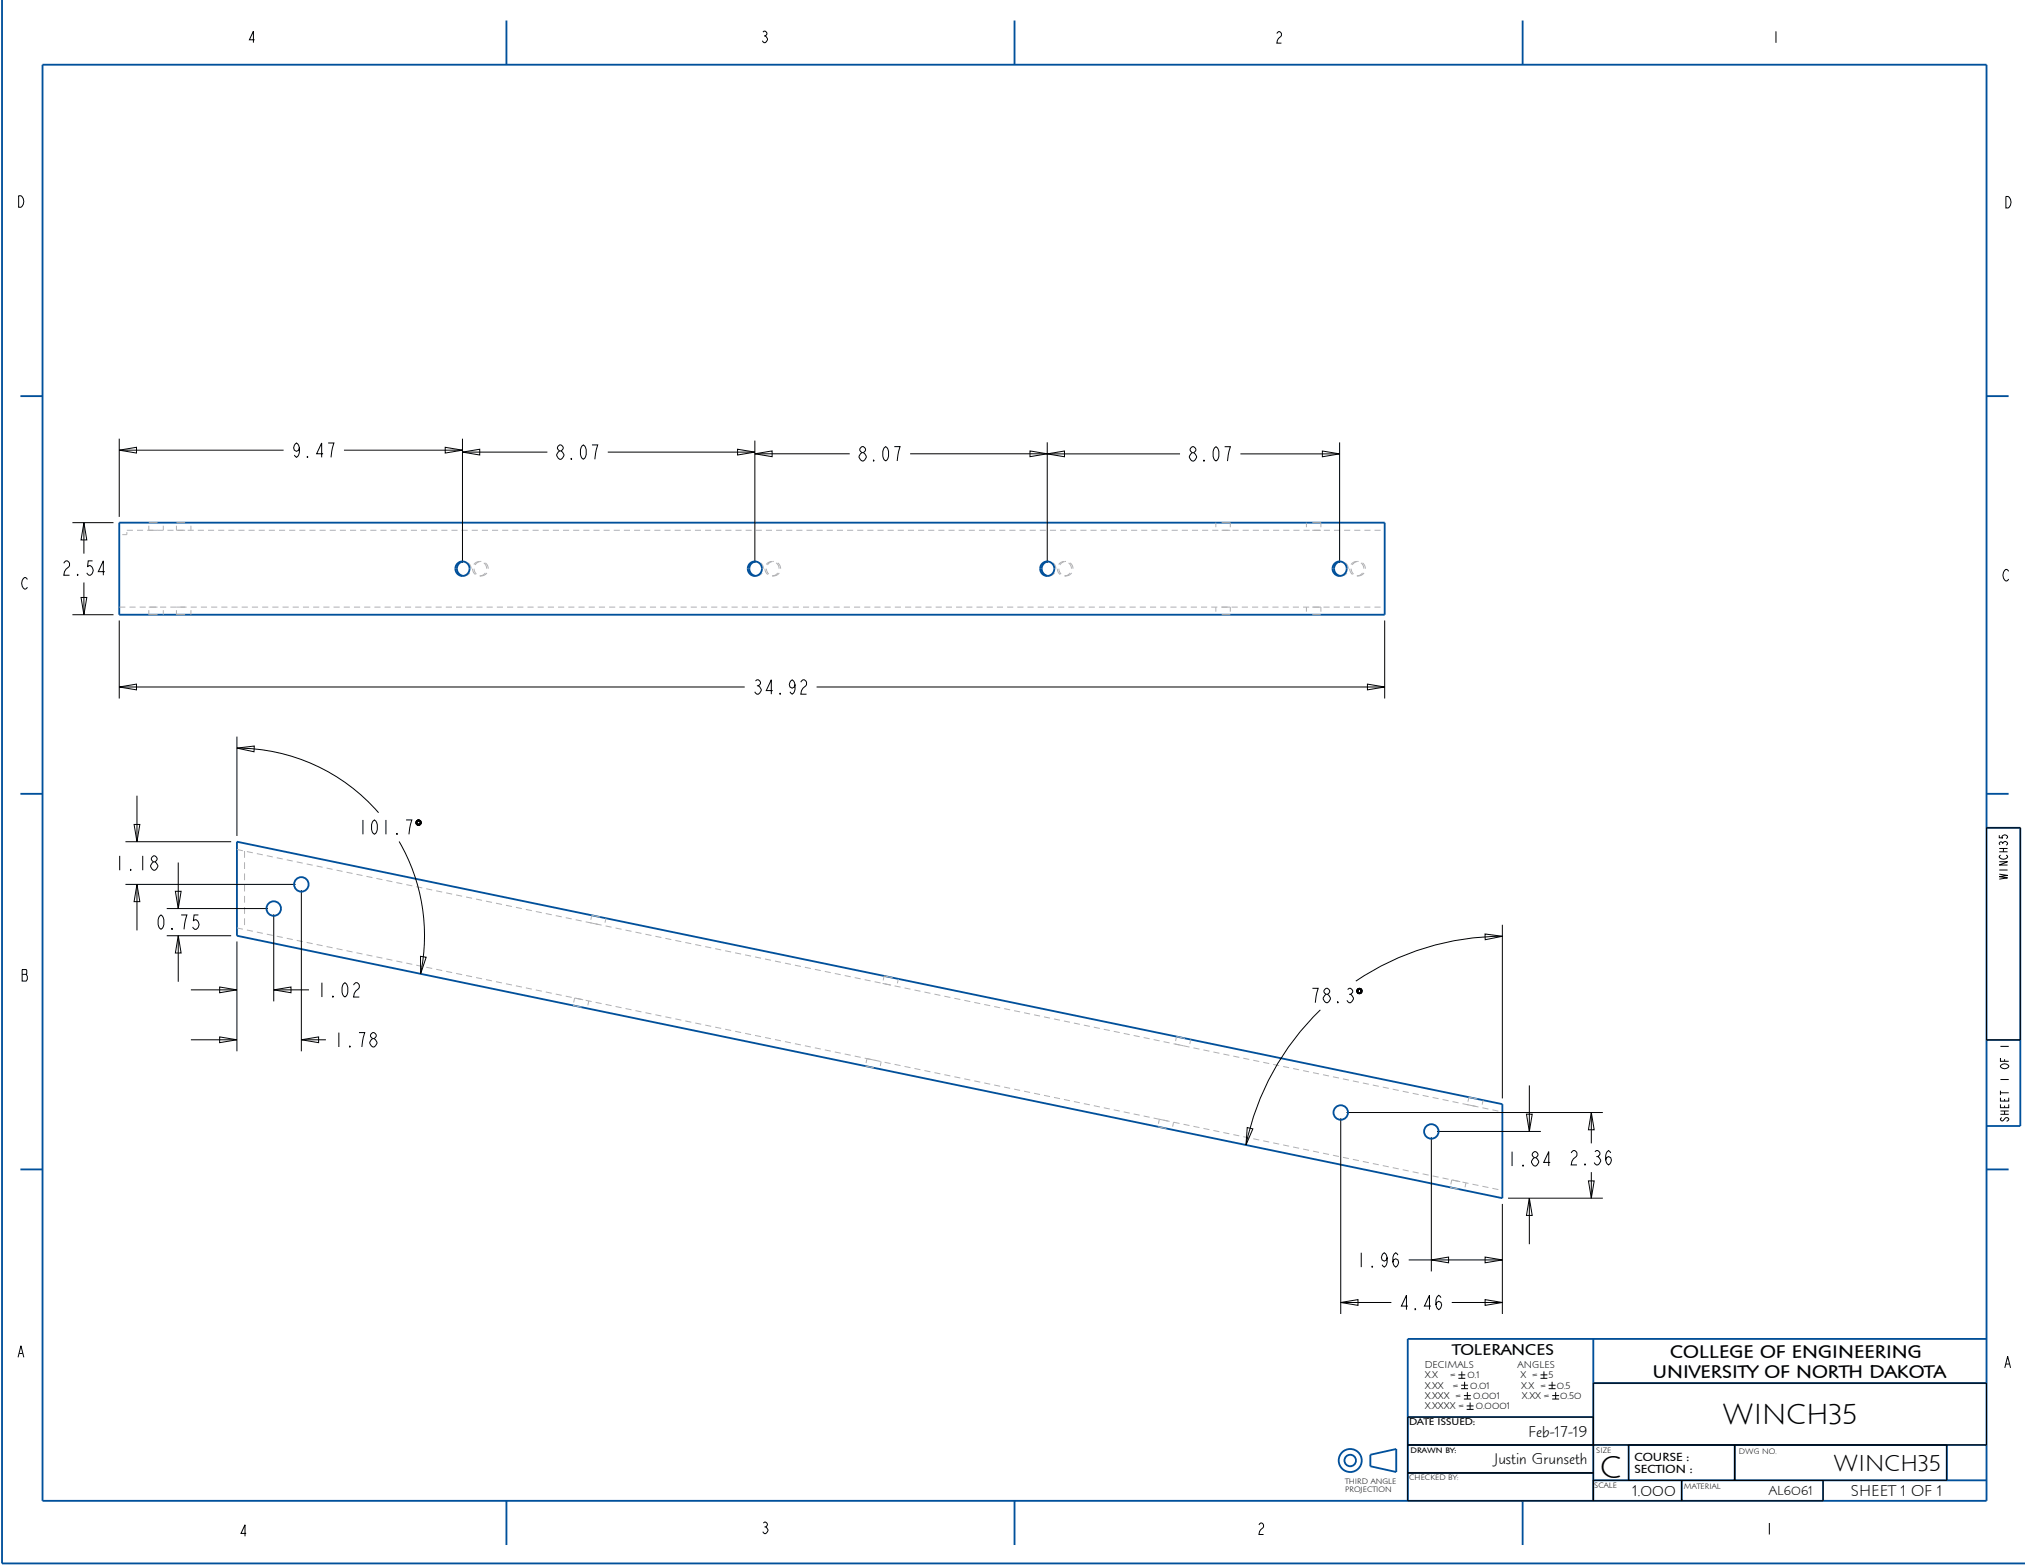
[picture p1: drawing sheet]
<svg xmlns="http://www.w3.org/2000/svg" width="559mm" height="432mm" viewBox="0 0 559 432" stroke-linecap="round" stroke-linejoin="round" font-family="sans-serif">
<g fill="none" stroke="#000" stroke-width=".28">
<path d="M32.9 124.2l4.8-.8v1.6zM32.9 121v21.6M32.9 124.2h45.3M94.9 124.2h32.7M122.9 123.4l4.7 .8-4.7 .8zM127.6 124.7l4.8-.7v1.5zM127.6 121v34.3M127.6 124.7h23.4M167.7 124.7h40.6M203.5 124l4.8 .7-4.8 .8zM208.3 125.2l4.8-.8v1.6zM208.3 121.6v33.7"/>
<path d="M208.3 125.2h26.2M251.1 125.2h74.5M284.2 124.4l4.8 .8-4.8 .8zM289 125.2l4.7-.8v1.6zM289 122v33.3M342.3 125.2h27.4M364.9 124.4l4.8 .8-4.8 .8zM369.7 122.1v33.2M20 144.2h11.3M23.2 144.2l.8 4.8h-1.6zM23.2 144.2v8.6M20 169.6h11.3"/>
<path d="M22.4 164.8h1.6l-.8 4.8zM23.2 160.7v8.9M32.9 171.2v21.5M382.1 171.2v21.5M32.9 189.5l4.8-.7v1.5zM32.9 189.5h172.6M225.3 189.5h156.8M377.3 188.8l4.8 .7-4.8 .8zM37.8 219.5v12.7M65.4 206.4a51.8 51.8 0 0 1 39.1 17.8M65.4 206.4l4.8-.6-.1 1.6zM65.4 203.2v27.5"/>
<path d="M34.6 232.2h29.2M37 227.5h1.6l-.8 4.7zM49.2 238v12.7M110.1 232.2a51.8 51.8 0 0 1 6 36.5M114.8 226.8l.5-.2zM114.9 226.6l.6-.1zM114.9 226.6l.5-.1zM114.9 226.6h.4l-.5 .2zM114.9 227.4h.4zM114.9 227.4h.4l-.3 .1zM115 226.5l.9-.2zM115 226.5h1z"/>
<path d="M115 226.5h.5l-.6 .1zM115 227.5l.6-.1zM115 227.5l.5-.1zM115 227.5l.4-.1zM115 227.5l1.1-.1zM115 227.5h1zM115.1 226.3h.6zM115.1 226.3h.8zM115.1 227.6l.9-.1zM115.1 227.6h.8zM115.3 226.3h.4zM115.3 227.7l.6-.1z"/>
<path d="M115.5 226.5h.5zM115.5 227.7l.4-.1zM115.6 226.5h.4zM115.6 227.4h.5zM115.7 226.6l.3-.1 .1 .1zM115.7 226.6h.4zM115.7 227.4l.5-.2zM115.7 227.4l.5-.2-.1 .2zM115.8 226.7l.3-.1zM115.9 226.8l.2-.2 .1 .2zM115.9 226.8h.3zM115.9 227.2h.3z"/>
<path d="M115.9 226.9l.3-.1zM115.9 227l.3-.2v.2zM115.9 227h.3zM115.9 227.1l.3-.1v.2zM115.9 227.1l.3 .1zM548.2 228.4h9.3v58.5h-9.3zM34.6 244h47M37.8 244l.8 4.8h-1.6zM37.8 244v12.7M46 258.2h17.8M46 250.7h28M48.4 245.9h1.6l-.8 4.8z"/>
<path d="M49.2 258.2l.8 4.7h-1.6zM49.2 258.2v12.7M65.4 259.8v30.3M75.5 252.3v24M83.2 245.6v44.5M409.8 257.7l4.8 .6-4.8 1zM414.6 258.3a72.3 72.3 0 0 0-40.5 12.4M414.6 255.2v47.9M52.7 273.1h12.7M60.6 272.3l4.8 .8-4.8 .8zM75.5 273.1l4.8-.8v1.6zM75.5 273.1h9.8"/>
<path d="M116 263.9l1.6 .2-1.5 4.6zM364.4 278.6a72.3 72.3 0 0 0-20.6 37.3M374.5 273.1l.6-.1zM374.6 272.9l.9-.1zM374.6 272.9h1.1zM374.6 272.9l.5 .1-.6 .1zM374.6 274l.7-.1zM374.6 274l.5-.1zM374.6 274l1.2-.2zM374.6 274h1.1zM374.8 272.8l.5-.1zM374.8 272.8h.7z"/>
<path d="M374.8 274.1l.9-.1zM374.8 274.1h.7zM374.9 272.7h.4zM374.9 274.2l.6-.1zM375.1 273l.6-.1zM375.1 274.2l.4-.1zM375.3 273l.4-.1zM375.3 273.9l.5-.1zM375.3 273.1l.4-.2 .1 .2zM375.3 273.1h.5zM375.3 273.8l.5-.2zM375.3 273.8l.5-.2v.2z"/>
<path d="M375.5 273.1h.3zM375.5 273.2l.3-.1v.1zM375.5 273.2h.3zM375.5 273.7l.3-.1zM375.6 273.3l.2-.1zM375.6 273.4l.2-.2 .1 .2zM375.6 273.4h.3zM375.6 273.6l.3-.2-.1 .2zM375.6 273.6h.2zM52.7 286.9h12.7M60.6 286.1l4.8 .8-4.8 .8zM83.2 286.9l4.7-.8v1.6z"/>
<path d="M83.2 286.9h6.7M422 299.5v12.7M344.2 311.1l1.5 .4-1.9 4.4zM370 308.5v54M371.6 307h70.7M395 313.8v37M396.6 312.2h28.6M421.2 307.4h1.6l-.8 4.8zM439.1 307l.8 4.7h-1.6zM439.1 307v8.5M414.6 332.2v30.3M416.2 330.6h26.1"/>
<path d="M422 330.6l.8 4.8h-1.6zM422 330.6v12.7M438.3 325.8h1.6l-.8 4.8zM439.1 323.4v7.2M370 359.4l4.7-.8v1.6zM370 359.4h13.9M388.7 347.6h25.9M395 347.6l4.7-.8v1.6zM400.6 359.4h14M409.8 346.8l4.8 .8-4.8 .8zM409.8 358.6l4.8 .8-4.8 .8zM402.4 379.3h1.9"/>
<path d="M403.4 378.4v1.9M425.1 379.3h1.9M426.1 378.4v1.9M388.5 398.7h159.7v-17.1h-108.5v32.5M402.4 380.3h1.9M403.2 382.2h1.9M403.2 383.2h1.9M404 385.1h1.9M404 386h1.9M404.2 381.2v2M404.7 387.9h1.9M404.7 388.9h1.9"/>
<path d="M404.9 384.1v1.9M405.7 387v1.9M425.1 380.3h1.9M427.4 382.2h1.9M427.4 383.2h1.9M428.3 381.2v2M428.3 385.1h1.9M428.3 386h1.9M429.3 384.1v1.9M439.7 391h-51.2v23.1h75.6M449.4 398.7v9.7h53.7v5.7h-39v-5.7h-24.4M478.7 398.7v9.7"/>
<path d="M537.2 398.7v9.7h-58.5M388.5 406.4h51.2"/>
</g>
<g fill="#000">
<path d="M114.9 226.6l.5-.1zM114.9 227.4h.4zM115 226.5h1zM115 227.5l1.1-.1zM115.1 226.3h.8zM115.1 227.6l.9-.1zM114.8 226.8l.5-.2zM114.9 226.6h.4l-.5 .2zM115 227.5l.4-.1zM114.9 227.4h.4l-.3 .1zM115.3 226.3h.4zM115 227.5l.5-.1z"/>
<path d="M114.9 226.6l.6-.1zM115 226.5h.5l-.6 .1zM115 227.5l.6-.1zM115.3 227.7l.6-.1zM115.5 227.7l.4-.1zM115.5 226.5h.5zM115.1 226.3h.6zM115.6 226.5h.4zM115.7 226.6l.3-.1 .1 .1zM115.7 227.4l.5-.2zM115.7 227.4l.5-.2-.1 .2zM115.9 227.2h.3z"/>
<path d="M115.1 227.6h.8zM115 226.5l.9-.2zM115.8 226.7l.3-.1zM115.9 226.8l.2-.2 .1 .2zM115.9 226.9l.3-.1zM115.9 227l.3-.2v.2zM115.9 227.1l.3-.1v.2zM115 227.5h1zM115.7 226.6h.4zM115.6 227.4h.5zM115.9 226.8h.3zM115.9 227.1l.3 .1z"/>
<path d="M115.9 227h.3zM374.6 272.9h1.1zM374.6 274l1.2-.2zM374.8 272.8h.7zM374.8 274.1l.9-.1zM374.9 272.7h.4zM374.6 274l.5-.1zM374.5 273.1l.6-.1zM374.6 272.9l.5 .1-.6 .1zM374.6 274l.7-.1zM374.9 274.2l.6-.1zM375.1 274.2l.4-.1z"/>
<path d="M375.1 273l.6-.1zM374.8 272.8l.5-.1zM375.3 273l.4-.1zM375.3 273.1l.4-.2 .1 .2zM375.3 273.8l.5-.2zM375.3 273.8l.5-.2v.2zM375.5 273.7l.3-.1zM374.8 274.1h.7zM374.6 272.9l.9-.1zM375.5 273.1h.3zM375.5 273.2l.3-.1v.1zM375.6 273.3l.2-.1z"/>
<path d="M375.6 273.4l.2-.2 .1 .2zM375.6 273.6l.3-.2-.1 .2zM374.6 274h1.1zM375.3 273.1h.5zM375.3 273.9l.5-.1zM375.5 273.2h.3zM375.6 273.6h.2zM375.6 273.4h.3z"/>
</g>
<g fill="none" stroke="#00509b" stroke-width=".51">
<path d="M.6 -.1v431.5h558.2M11.7 17.9h536.5v396.2h-536.5zM139.8 5.7v12.2M280 5.7v12.2M420.2 5.7v12.2M5.6 109.3h6.1M548.2 109.3h6.1M32.9 144.2h349.2v25.4h-349.2zM5.6 219h6.1M548.2 219h6.1M65.4 232.2l349.2 72.4v26l-349.2-72.4zM548.2 228.4h9.3v82.3h-9.3"/>
<path d="M548.2 286.9h9.3M5.6 322.7h6.1M548.2 322.7h6.1M439.7 369.4v44.7M548.2 369.4h-159.7v44.7M388.5 398.7h159.7M388.5 391h51.2M439.7 381.6h108.5M449.4 398.7v9.7M478.7 398.7v9.7M537.2 398.7v9.7M139.8 414.1v12.2"/>
<path d="M280 414.1v12.2M378.1 401.4l7.2-1.6v6.3l-7.2-1.5zM388.5 406.4h51.2M420.2 414.1v12.2M439.7 408.4h108.5M464.1 408.4v5.7M503.1 408.4v5.7"/>
<circle cx="372.6" cy="403" r="3.2"/>
<circle cx="372.6" cy="403" r="1.59"/>
</g>
<g fill="none" stroke="#afafb4" stroke-width=".28">
<path d="M35 146.8v.7h-1.3M35 146.3h1.7M37.8 146.3h1.7M40.6 146.3h1.7M43.4 146.3h1.7M46.2 146.3h1.7M49 146.3h1.7M51.8 146.3h1.7M54.6 146.3h1.7M57.4 146.3h1.7M60.2 146.3h1.7M63 146.3h1.7"/>
<path d="M65.8 146.3h1.7M68.6 146.3h1.7M71.4 146.3h1.7M74.2 146.3h1.7M77 146.3h1.7M79.8 146.3h1.7M82.6 146.3h1.7M85.4 146.3h1.7M88.2 146.3h1.7M91 146.3h1.7M93.8 146.3h1.7M96.6 146.3h1.7"/>
<path d="M99.4 146.3h1.7M102.2 146.3h1.7M105 146.3h1.7M107.8 146.3h1.7M110.6 146.3h1.7M113.4 146.3h1.7M116.2 146.3h1.7M119 146.3h1.7M121.8 146.3h1.7M124.6 146.3h1.7M127.4 146.3h1.7M130.2 146.3h1.7"/>
<path d="M133 146.3h1.7M135.8 146.3h1.7M138.6 146.3h1.7M141.4 146.3h1.7M144.2 146.3h1.7M147 146.3h1.7M149.8 146.3h1.7M152.6 146.3h1.7M155.4 146.3h1.7M158.2 146.3h1.6M161 146.3h1.6M163.8 146.3h1.6"/>
<path d="M166.6 146.3h1.6M169.4 146.3h1.6M172.2 146.3h1.6M175 146.3h1.6M177.8 146.3h1.6M180.6 146.3h1.6M183.4 146.3h1.6M186.2 146.3h1.6M189 146.3h1.6M191.8 146.3h1.6M194.6 146.3h1.6M197.4 146.3h1.6"/>
<path d="M200.2 146.3h1.6M203 146.3h1.6M205.8 146.3h1.6M208.6 146.3h1.6M211.4 146.3h1.6M214.2 146.3h1.6M217 146.3h1.6M219.8 146.3h1.6M222.6 146.3h1.6M225.4 146.3h1.6M228.1 146.3h1.7M230.9 146.3h1.7"/>
<path d="M233.7 146.3h1.7M236.5 146.3h1.7M239.3 146.3h1.7M242.1 146.3h1.7M244.9 146.3h1.7M247.7 146.3h1.7M250.5 146.3h1.7M253.3 146.3h1.7M256.1 146.3h1.7M258.9 146.3h1.7M261.7 146.3h1.7M264.5 146.3h1.7"/>
<path d="M267.3 146.3h1.7M270.1 146.3h1.7M272.9 146.3h1.7M275.7 146.3h1.7M278.5 146.3h1.7M281.3 146.3h1.7M284.1 146.3h1.7M286.9 146.3h1.7M289.7 146.3h1.7M292.5 146.3h1.7M295.3 146.3h1.7M298.1 146.3h1.7"/>
<path d="M300.9 146.3h1.7M303.7 146.3h1.7M306.5 146.3h1.7M309.3 146.3h1.7M312.1 146.3h1.7M314.9 146.3h1.7M317.7 146.3h1.7M320.5 146.3h1.7M323.3 146.3h1.7M326.1 146.3h1.7M328.9 146.3h1.7M331.7 146.3h1.7"/>
<path d="M334.5 146.3h1.7M337.3 146.3h1.7M340.1 146.3h1.7M342.9 146.3h1.7M345.7 146.3h1.7M348.5 146.3h1.7M351.3 146.3h1.7M354.1 146.3h1.7M356.9 146.3h1.7M359.7 146.3h1.7M362.5 146.3h1.7M365.3 146.3h1.7"/>
<path d="M368.1 146.3h1.7M370.9 146.3h1.7M373.7 146.3h1.7M376.5 146.3h1.7M379.3 146.3h1.7M32.9 167.5h1.7M35.7 167.5h1.7M38.5 167.5h1.7M41.4 167.5h1.6M44.2 167.5h1.7M47 167.5h1.7M49.8 167.5h1.7"/>
<path d="M52.6 167.5h1.7M55.4 167.5h1.7M58.3 167.5h1.6M61.1 167.5h1.7M63.9 167.5h1.7M66.7 167.5h1.7M69.5 167.5h1.7M72.3 167.5h1.7M75.1 167.5h1.7M78 167.5h1.7M80.8 167.5h1.7M83.6 167.5h1.7"/>
<path d="M86.4 167.5h1.7M89.2 167.5h1.7M92 167.5h1.7M94.9 167.5h1.7M97.7 167.5h1.7M100.5 167.5h1.7M103.3 167.5h1.7M106.1 167.5h1.7M108.9 167.5h1.7M111.8 167.5h1.6M114.6 167.5h1.7M117.4 167.5h1.7"/>
<path d="M120.2 167.5h1.7M123 167.5h1.7M125.8 167.5h1.7M128.7 167.5h1.6M131.5 167.5h1.7M134.3 167.5h1.7M137.1 167.5h1.7M139.9 167.5h1.7M142.7 167.5h1.7M145.6 167.5h1.6M148.4 167.5h1.7M151.2 167.5h1.7"/>
<path d="M154 167.5h1.7M156.8 167.5h1.7M159.6 167.5h1.7M162.4 167.5h1.7M165.3 167.5h1.7M168.1 167.5h1.7M170.9 167.5h1.7M173.7 167.5h1.7M176.5 167.5h1.7M179.3 167.5h1.7M182.2 167.5h1.7M185 167.5h1.7"/>
<path d="M187.8 167.5h1.7M190.6 167.5h1.7M193.4 167.5h1.7M196.2 167.5h1.7M199.1 167.5h1.6M201.9 167.5h1.7M204.7 167.5h1.7M207.5 167.5h1.7M210.3 167.5h1.7M213.1 167.5h1.7M216 167.5h1.6M218.8 167.5h1.7"/>
<path d="M221.6 167.5h1.7M224.4 167.5h1.7M227.2 167.5h1.7M230 167.5h1.7M232.9 167.5h1.6M235.7 167.5h1.7M238.5 167.5h1.7M241.3 167.5h1.7M244.1 167.5h1.7M246.9 167.5h1.7M249.7 167.5h1.7M252.6 167.5h1.7"/>
<path d="M255.4 167.5h1.7M258.2 167.5h1.7M261 167.5h1.7M263.8 167.5h1.7M266.6 167.5h1.7M269.5 167.5h1.7M272.3 167.5h1.7M275.1 167.5h1.7M277.9 167.5h1.7M280.7 167.5h1.7M283.5 167.5h1.7M286.4 167.5h1.6"/>
<path d="M289.2 167.5h1.7M292 167.5h1.7M294.8 167.5h1.7M297.6 167.5h1.7M300.4 167.5h1.7M303.3 167.5h1.6M306.1 167.5h1.7M308.9 167.5h1.7M311.7 167.5h1.7M314.5 167.5h1.7M317.3 167.5h1.7M320.2 167.5h1.6"/>
<path d="M323 167.5h1.7M325.8 167.5h1.7M328.6 167.5h1.7M331.4 167.5h1.7M334.2 167.5h1.7M337 167.5h1.7M339.9 167.5h1.7M342.7 167.5h1.7M345.5 167.5h1.7M348.3 167.5h1.7M351.1 167.5h1.7M353.9 167.5h1.7"/>
<path d="M356.8 167.5h1.7M359.6 167.5h1.7M362.4 167.5h1.7M365.2 167.5h1.7M368 167.5h1.7M370.8 167.5h1.7M373.7 167.5h1.6M376.5 167.5h1.7M379.3 167.5h1.7M65.4 234.4l1.6 .3M67.5 234.8v1.9M67.5 237.9v1.9"/>
<path d="M68.1 235l1.7 .3M70.9 235.5l1.6 .4M73.6 236.1l1.7 .3M76.4 236.7l1.6 .3M79.1 237.2l1.7 .4M81.9 237.8l1.6 .3M84.6 238.4l1.7 .3M87.4 238.9l1.6 .4M90.1 239.5l1.7 .4M65.4 256l1.6 .4M67.5 241v1.9M67.5 244.1v1.9"/>
<path d="M67.5 247.2v1.8M67.5 250.3v1.8M67.5 253.4v1.8M67.5 256.5h.1M68.1 256.6l1.7 .3M70.9 257.2l1.6 .3M73.6 257.7l1.7 .4M76.4 258.3l1.6 .4M79.1 258.9l1.7 .3M81.9 259.5l1.6 .3M92.9 240.1l1.6 .3M95.6 240.7l1.7 .3"/>
<path d="M98.4 241.2l1.6 .4M101.1 241.8l1.7 .3M103.9 242.4l1.6 .3M106.6 242.9l1.7 .4M109.4 243.5l1.6 .3M112.1 244.1l1.7 .3M114.9 244.6l1.6 .4M117.6 245.2l1.7 .4M120.4 245.8l1.6 .3M123.1 246.4l1.7 .3M125.9 246.9l1.6 .4M128.6 247.5l1.7 .3"/>
<path d="M131.4 248.1l1.6 .3M134.1 248.6l1.7 .4M136.9 249.2l1.6 .4M139.6 249.8l1.7 .3M142.4 250.3l1.6 .4M145.1 250.9l1.7 .4M147.9 251.5l1.6 .3M150.6 252.1l1.7 .3M153.4 252.6l1.6 .4M156.1 253.2l1.7 .3M158.9 253.8l1.6 .3M161.6 254.3l1.7 .4"/>
<path d="M164.4 254.9l1.6 .4M167.1 255.5l1.7 .3M169.9 256l1.6 .4M172.6 256.6l1.7 .4M175.4 257.2l1.6 .3M178.1 257.8l1.7 .3M180.9 258.3l1.6 .4M183.6 258.9l1.7 .3M186.4 259.5l1.6 .3M84.6 260l1.7 .4M87.4 260.6l1.6 .3M90.1 261.2l1.7 .3"/>
<path d="M92.9 261.7l1.6 .4M95.6 262.3l1.7 .3M98.4 262.9l1.6 .3M101.1 263.4l1.7 .4M103.9 264l1.6 .4M106.6 264.6l1.7 .3M109.4 265.2l1.6 .3M112.1 265.7l1.7 .4M114.9 266.3l1.6 .3M117.6 266.9l1.7 .3M120.4 267.4l1.6 .4M123.1 268l1.7 .4"/>
<path d="M125.9 268.6l1.6 .3M128.6 269.1l1.7 .4M131.4 269.7l1.6 .4M134.1 270.3l1.7 .3M136.9 270.9l1.6 .3M139.6 271.4l1.7 .4M142.4 272l1.6 .3M145.1 272.6l1.7 .3M147.9 273.1l1.6 .4M150.6 273.7l1.7 .4M153.4 274.3l1.6 .3M156.1 274.9l1.7 .3"/>
<path d="M158.9 275.4l1.6 .4M161.6 276l1.7 .3M164.4 276.6l1.6 .3M167.1 277.1l1.7 .4M169.9 277.7l1.6 .3M172.6 278.3l1.7 .3M175.4 278.8l1.6 .4M178.1 279.4l1.7 .4M180.9 280l1.6 .3M189.1 260l1.7 .4M191.9 260.6l1.6 .4M194.6 261.2l1.7 .3"/>
<path d="M197.4 261.8l1.6 .3M200.1 262.3l1.7 .4M202.9 262.9l1.6 .3M205.6 263.5l1.7 .3M208.4 264l1.6 .4M211.1 264.6l1.7 .3M213.9 265.2l1.6 .3M216.6 265.7l1.7 .4M219.4 266.3l1.6 .4M222.1 266.9l1.7 .3M224.9 267.5l1.6 .3M227.6 268l1.7 .4"/>
<path d="M230.4 268.6l1.6 .3M233.1 269.2l1.7 .3M235.9 269.7l1.6 .4M238.6 270.3l1.7 .3M241.4 270.9l1.6 .3M244.1 271.4l1.7 .4M246.9 272l1.6 .4M249.6 272.6l1.7 .3M252.4 273.2l1.6 .3M255.1 273.7l1.7 .4M257.9 274.3l1.6 .3M260.6 274.9l1.6 .3"/>
<path d="M263.3 275.4l1.7 .4M266.1 276l1.6 .3M268.8 276.6l1.7 .3M271.6 277.1l1.6 .4M274.3 277.7l1.7 .4M277.1 278.3l1.6 .3M279.8 278.9l1.7 .3M282.6 279.4l1.6 .4M285.3 280l1.7 .3M183.6 280.6l1.7 .3M186.4 281.1l1.6 .4M189.1 281.7l1.7 .3"/>
<path d="M191.9 282.3l1.6 .3M194.6 282.8l1.7 .4M197.4 283.4l1.6 .3M200.1 284l1.7 .3M202.9 284.5l1.6 .4M205.6 285.1l1.7 .4M208.4 285.7l1.6 .3M211.1 286.3l1.7 .3M213.9 286.8l1.6 .4M216.6 287.4l1.7 .3M219.4 288l1.6 .3M222.1 288.5l1.7 .4"/>
<path d="M224.9 289.1l1.6 .3M227.6 289.7l1.7 .3M230.4 290.2l1.6 .4M233.1 290.8l1.7 .4M235.9 291.4l1.6 .3M238.6 292l1.7 .3M241.4 292.5l1.6 .4M244.1 293.1l1.7 .3M246.9 293.7l1.6 .3M249.6 294.2l1.7 .4M252.4 294.8l1.6 .3M255.1 295.4l1.7 .3"/>
<path d="M257.9 295.9l1.6 .4M260.6 296.5l1.6 .4M263.3 297.1l1.7 .3M266.1 297.7l1.6 .3M268.8 298.2l1.7 .4M271.6 298.8l1.6 .3M274.3 299.4l1.7 .3M277.1 299.9l1.6 .4M288.1 280.6l1.6 .3M290.8 281.1l1.7 .4M293.6 281.7l1.6 .3M296.3 282.3l1.7 .3"/>
<path d="M299.1 282.8l1.6 .4M301.8 283.4l1.7 .4M304.6 284l1.6 .3M307.3 284.6l1.7 .3M310.1 285.1l1.6 .4M312.8 285.7l1.7 .3M315.6 286.3l1.6 .3M318.3 286.8l1.7 .4M321.1 287.4l1.6 .4M323.8 288l1.7 .3M326.6 288.5l1.6 .4M329.3 289.1l1.7 .4"/>
<path d="M332.1 289.7l1.6 .3M334.8 290.3l1.7 .3M337.6 290.8l1.6 .4M340.3 291.4l1.7 .3M343.1 292l1.6 .3M345.8 292.5l1.7 .4M348.6 293.1l1.6 .4M351.3 293.7l1.7 .3M354.1 294.3l1.6 .3M356.8 294.8l1.7 .4M359.6 295.4l1.6 .3M362.3 296l1.7 .3"/>
<path d="M365.1 296.5l1.6 .4M367.8 297.1l1.7 .3M370.6 297.7l1.6 .3M373.3 298.2l1.7 .4M376.1 298.8l1.6 .4M378.8 299.4l1.7 .3M381.6 300l1.6 .3M279.8 300.5l1.7 .3M282.6 301.1l1.6 .3M285.3 301.6l1.7 .4M288.1 302.2l1.6 .4M290.8 302.8l1.7 .3"/>
<path d="M293.6 303.4l1.6 .3M296.3 303.9l1.7 .4M299.1 304.5l1.6 .3M301.8 305.1l1.7 .3M304.6 305.6l1.6 .4M307.3 306.2l1.7 .4M310.1 306.8l1.6 .3M312.8 307.3l1.7 .4M315.6 307.9l1.6 .4M318.3 308.5l1.7 .3M321.1 309.1l1.6 .3M323.8 309.6l1.7 .4"/>
<path d="M326.6 310.2l1.6 .3M329.3 310.8l1.7 .3M332.1 311.3l1.6 .4M334.8 311.9l1.7 .4M337.6 312.5l1.6 .3M340.3 313.1l1.7 .3M343.1 313.6l1.6 .4M345.8 314.2l1.7 .3M348.6 314.8l1.6 .3M351.3 315.3l1.7 .4M354.1 315.9l1.6 .3M356.8 316.5l1.7 .3"/>
<path d="M359.6 317l1.6 .4M362.3 317.6l1.7 .4M365.1 318.2l1.6 .3M367.8 318.8l1.7 .3M370.6 319.3l1.6 .4M373.3 319.9l1.7 .3M384.3 300.5l1.7 .4M387.1 301.1l1.6 .3M389.8 301.7l1.7 .3M392.6 302.2l1.6 .4M395.3 302.8l1.7 .3M398.1 303.4l1.6 .3"/>
<path d="M400.8 303.9l1.7 .4M403.6 304.5l1.6 .4M406.3 305.1l1.7 .3M409.1 305.7l1.6 .3M411.8 306.2l1.7 .4M376.1 320.5l1.6 .3M378.8 321l1.7 .4M381.6 321.6l1.6 .3M384.3 322.2l1.7 .3M387.1 322.7l1.6 .4M389.8 323.3l1.7 .4M392.6 323.9l1.6 .3"/>
<path d="M395.3 324.5l1.7 .3M398.1 325l1.6 .4M400.8 325.6l1.7 .3M403.6 326.2l1.6 .3M406.3 326.7l1.7 .4M409.1 327.3l1.6 .3M411.8 327.9l1.7 .3"/>
</g>
<!-- layer: 02___PRT_ALL_AXES -->
<g fill="none" stroke="#afafb4" stroke-width=".28">
<path d="M41.1 145v1.3h2.4M41.1 144.2h2.4M45.1 145v1.3M48.7 145v1.3h2.4M48.7 144.2h2.4M52.7 145v1.3M127.7 158.9h.1M127.7 154.9h.1M127.8 154.9h.2M127.8 154.9h.1M127.8 158.9h.1M127.9 158.9h.1"/>
<path d="M128 154.9h-.1M128 154.9h.1M129.2 155.3l.6 .8 .2 .8M129.6 158.1l-.7 .6-1.1 .2M130.4 156.9l.2 .8 .6 .8M130.8 156.9l.2 .8 .5 .7M132.3 158.9h.1M132.3 154.9l-.8 .2-.7 .6M132.4 155l-.8 .3-.5 .6M132.4 158.9h-.1M132.4 158.9h.1M132.5 154.9h-.1"/>
<path d="M132.5 158.9h.1M132.5 154.9h.1M132.5 154.9h.2M132.5 158.9h.3M132.6 158.9h.1M132.6 154.9h-.1M132.7 154.9h-.1M132.7 154.9h.1M132.8 158.9h-.4M133.5 155.3l.6 .8 .2 .8M133.9 155.3l.7 .8 .1 .8M133.9 158.1l-1.1 .8"/>
<path d="M134.4 158.1l-.8 .6-.8 .2M208.4 158.9h.1M208.4 154.9h.1M208.5 154.9h-.1M208.5 158.9h.1M208.5 154.9h.2M208.5 154.9h.1M208.6 158.9h.1M208.6 154.9h.1M208.7 154.9h-.1M208.7 154.9h.1M209.9 155.3l.6 .8 .2 .8"/>
<path d="M210.3 158.1l-.8 .6-1 .2M211.1 156.9l.2 .8 .6 .8M211.5 156.9l.2 .8 .4 .7M213 158.9h.1M213 154.9l-.8 .2-.8 .6M213.1 155l-.8 .3-.5 .6M213.1 158.9h-.1M213.1 158.9h.1M213.1 154.9h.1M213.2 154.9h-.1M213.2 158.9h.3M213.2 154.9h.3"/>
<path d="M213.2 154.9h.1M213.2 158.9h.1M213.3 158.9h.1M213.4 158.9h.1M213.4 158.9h-.3M213.4 154.9h-.1M213.5 154.9h-.1M213.5 158.9h.1M214.2 155.3l.6 .8 .2 .8M214.6 155.3l.6 .8 .2 .8M214.6 158.1l-1.1 .8M215 158.1l-.7 .6-.8 .2"/>
<path d="M289.1 158.9h.1M289.1 154.9h.1M289.2 154.9h.2M289.2 154.9h-.1M289.2 158.9h.1M289.2 154.9h.1M289.3 158.9h.1M289.4 154.9h-.1M289.4 154.9h.1M290.6 155.3l.6 .8 .2 .8M291 158.1l-.8 .6-1 .2M291.8 156.9l.1 .8 .7 .8"/>
<path d="M292.2 156.9h.1M292.2 156.9l.2 .8 .4 .7M293.7 158.9h.1M293.7 154.9h.1M293.7 154.9l-.8 .2-.8 .6M293.7 155l-.7 .3-.5 .6M293.8 158.9h-.1M293.8 158.9h.1M293.8 154.9h.1M293.9 154.9h-.1M293.9 158.9h.1M293.9 154.9h.2"/>
<path d="M293.9 158.9h.2M293.9 154.9h.1M294 158.9h.1M294 154.9h.1M294.1 154.9h-.1M294.1 154.9h.1M294.2 158.9h-.4M294.9 155.3l.6 .8 .2 .8M295.3 155.3l.6 .8 .2 .8M295.3 158.1l-1.1 .8M295.7 158.1l-.7 .6-.9 .2M335.5 144.2v1.3"/>
<path d="M337.1 146.3h2.4M337.1 144.2h2.4v1.3M360.5 144.2v1.3M362.1 146.3h2.4M362.1 144.2h2.4v1.3M369.8 158.9h.1M369.8 154.9h.1M369.8 154.9h.3M369.9 158.9h.1M369.9 154.9h-.1M370 158.9h.1M370 154.9h.1"/>
<path d="M370.1 154.9h-.1M371.3 155.3l.6 .8 .2 .8M371.7 158.1l-.8 .6-1.1 .2M372.4 156.9l.2 .8 .6 .8M372.9 156.9l.1 .8 .5 .7M374.4 154.9h.1M374.4 154.9l-.8 .2-.8 .6M374.4 155l-.7 .3-.5 .6M374.5 158.9h-.1M374.5 158.9h.1M374.5 154.9h.1M374.6 154.9h.2"/>
<path d="M374.6 154.9h-.1M374.6 154.9h.1M374.6 158.9h.2M374.6 158.9h.1M374.7 158.9h.1M374.8 158.9h-.3M374.8 154.9h-.1M374.8 154.9h.1M374.9 158.9h-.1M375.6 155.3l.6 .8 .2 .8M376 155.3l.6 .8 .2 .8M376 158.1l-1.1 .8"/>
<path d="M376.4 158.1l-.8 .6-.7 .2M41.1 168.3v1.3h2.4M41.1 167.5h2.4M45.1 168.3v1.3M48.7 168.3v1.3h2.4M48.7 167.5h2.4M52.7 168.3v1.3M335.5 167.5v1.3M337.1 169.6h2.4M337.1 167.5h2.4v1.3M360.5 167.5v1.3M362.1 169.6h2.4"/>
<path d="M362.1 167.5h2.4v1.3M162.9 254.6l2.3 .5M165.6 253l-2.3-.5-.3 1.3M167.2 253.4l-.2 1.2M158.1 277.4l2.4 .5M160.9 275.8l-2.3-.4-.3 1.2M162.5 276.2l-.3 1.2M243.5 271.3l2.4 .5M246.3 269.8l-2.3-.5-.3 1.2M247.9 270.1l-.3 1.2M238.8 294.1l2.4 .5M241.6 292.6l-2.4-.5-.2 1.2"/>
<path d="M243.2 292.9l-.3 1.2M324.2 288.1l2.4 .4M327 286.5l-2.3-.5-.3 1.2M328.6 286.8l-.3 1.2M319.5 310.9l2.4 .5M322.3 309.3l-2.4-.5-.2 1.3M323.8 309.6l-.2 1.3M404.9 304.8l2.4 .5M407.7 303.2l-2.4-.5-.2 1.3M409.3 303.5l-.3 1.3M400.2 327.6l2.3 .5M403 326l-2.4-.5-.2 1.3"/>
<path d="M404.5 326.4l-.2 1.2"/>
</g>
<g fill="none" stroke="#00509b" stroke-width=".51">
<path d="M127.6 155a2.01 2.01 0 0 0-1.5 1.9 2.01 2.01 0 0 0 1.6 2M208.3 155a2.01 2.01 0 0 0-1.5 1.9 2.01 2.01 0 0 0 1.6 2M289 155a2.01 2.01 0 0 0-1.5 1.9 2.01 2.01 0 0 0 1.6 2M369.7 155a2.01 2.01 0 0 0-1.6 1.9 2.01 2.01 0 0 0 1.7 2"/>
<circle cx="127.6" cy="156.9" r="1.98"/>
<circle cx="208.3" cy="156.9" r="1.98"/>
<circle cx="289" cy="156.9" r="1.98"/>
<circle cx="369.6" cy="156.9" r="1.98"/>
<circle cx="75.5" cy="250.7" r="2"/>
<circle cx="83.2" cy="244" r="2"/>
<circle cx="370" cy="307" r="2"/>
<circle cx="395" cy="312.2" r="2"/>
</g>
<text font-size="8.8" x="441.6" y="407.8">C</text>
<text font-size="8.1" x="475.3" y="392.9">WINCH35</text>
<text font-size="6.4" x="506" y="405.8">WINCH35</text>
<g font-size="5.2">
<text x="80.2" y="126.2">9.47</text>
<text x="153" y="126.7">8.07</text>
<text x="236.5" y="127.2">8.07</text>
<text x="327.6" y="127.2">8.07</text>
<text x="16.8" y="158.7">2.54</text>
<text x="207.5" y="191.5">34.92</text>
<text x="98.6" y="230.2">101.7</text>
<text x="31.4" y="240.1">1.18</text>
<text x="42.8" y="256.4">0.75</text>
<text x="87.2" y="275.1">1.02</text>
<text x="361.4" y="276.7">78.3</text>
<text x="91.9" y="288.9">1.78</text>
<text x="415.7" y="321.7">1.84</text>
<text x="432.8" y="321.4">2.36</text>
<text x="374" y="349.6">1.96</text>
<text x="385.9" y="361.4">4.46</text>
<text x="460.9" y="374.8">COLLEGE OF ENGINEERING</text>
<text x="456" y="380.1">UNIVERSITY OF NORTH DAKOTA</text>
</g>
<g font-size="4.4">
<text x="400.8" y="373.8">TOLERANCES</text>
<text x="421.7" y="396.4">Feb-17-19</text>
<text x="412.3" y="404.1">Justin Grunseth</text>
<text x="450.5" y="412.8">1.000</text>
<text x="510.7" y="412.8">SHEET 1 OF 1</text>
</g>
<g font-size="4.1">
<text x="68.2" y="11.8">4</text>
<text x="209.7" y="11.8">3</text>
<text x="351.7" y="11.9">2</text>
<text x="488.8" y="11.8">1</text>
<text x="4.5" y="57.2">D</text>
<text x="552.9" y="57.4">D</text>
<text x="552.4" y="160.3">C</text>
<text x="5.7" y="162.5">C</text>
<text x="5.6" y="270.7">B</text>
<text x="4.5" y="374.5">A</text>
<text x="552.7" y="377.4">A</text>
<text x="65.9" y="423.9">4</text>
<text x="209.9" y="423.1">3</text>
<text x="346.8" y="423.4">2</text>
<text x="487" y="423.4">1</text>
</g>
<text font-size="3.7" x="488.1" y="412.5">AL6061</text>
<g font-size="3.3">
<text x="451" y="403">COURSE :</text>
<text x="451" y="406.4">SECTION :</text>
</g>
<g font-size="3">
<text x="554" y="242.5" transform="rotate(-90 554 242.5)">WINCH35</text>
<text x="554.3" y="309.7" transform="rotate(-90 554.3 309.7)">SHEET 1 OF 1</text>
</g>
<g font-size="2.8">
<text x="393.1" y="377.4">DECIMALS</text>
<text x="418.8" y="377.4">ANGLES</text>
<text x="393.1" y="380.3">X.X</text>
<text x="393.1" y="383.2">X.XX</text>
<text x="400.2" y="380.3">=</text>
<text x="401" y="383.2">=</text>
<text x="405" y="380.3">0.1</text>
<text x="405.7" y="383.2">0.01</text>
<text x="419.6" y="380.3">X =</text>
<text x="419.8" y="383.2">X.X =</text>
<text x="427.3" y="380.3">5</text>
<text x="429.6" y="383.2">0.5</text>
<text x="393.1" y="386">X.XXX =</text>
<text x="393.1" y="388.9">X.XXXX =</text>
<text x="406.5" y="386">0.001</text>
<text x="407.2" y="388.9">0.0001</text>
<text x="420" y="386">X.XX =</text>
<text x="430.6" y="386">0.50</text>
<text x="388.8" y="393.2">DATE ISSUED:</text>
</g>
<g font-size="2.2">
<text x="389.3" y="400.9">DRAWN BY:</text>
<text x="440.5" y="400.8">SIZE</text>
<text x="479.9" y="401.1">DWG NO.</text>
<text x="371.2" y="409.4">THIRD ANGLE</text>
<text x="371.2" y="411.7">PROJECTION</text>
<text x="388.9" y="408.5">CHECKED BY:</text>
<text x="439.9" y="410.5">SCALE</text>
<text x="464.7" y="410.7">MATERIAL</text>
</g>
</svg>
